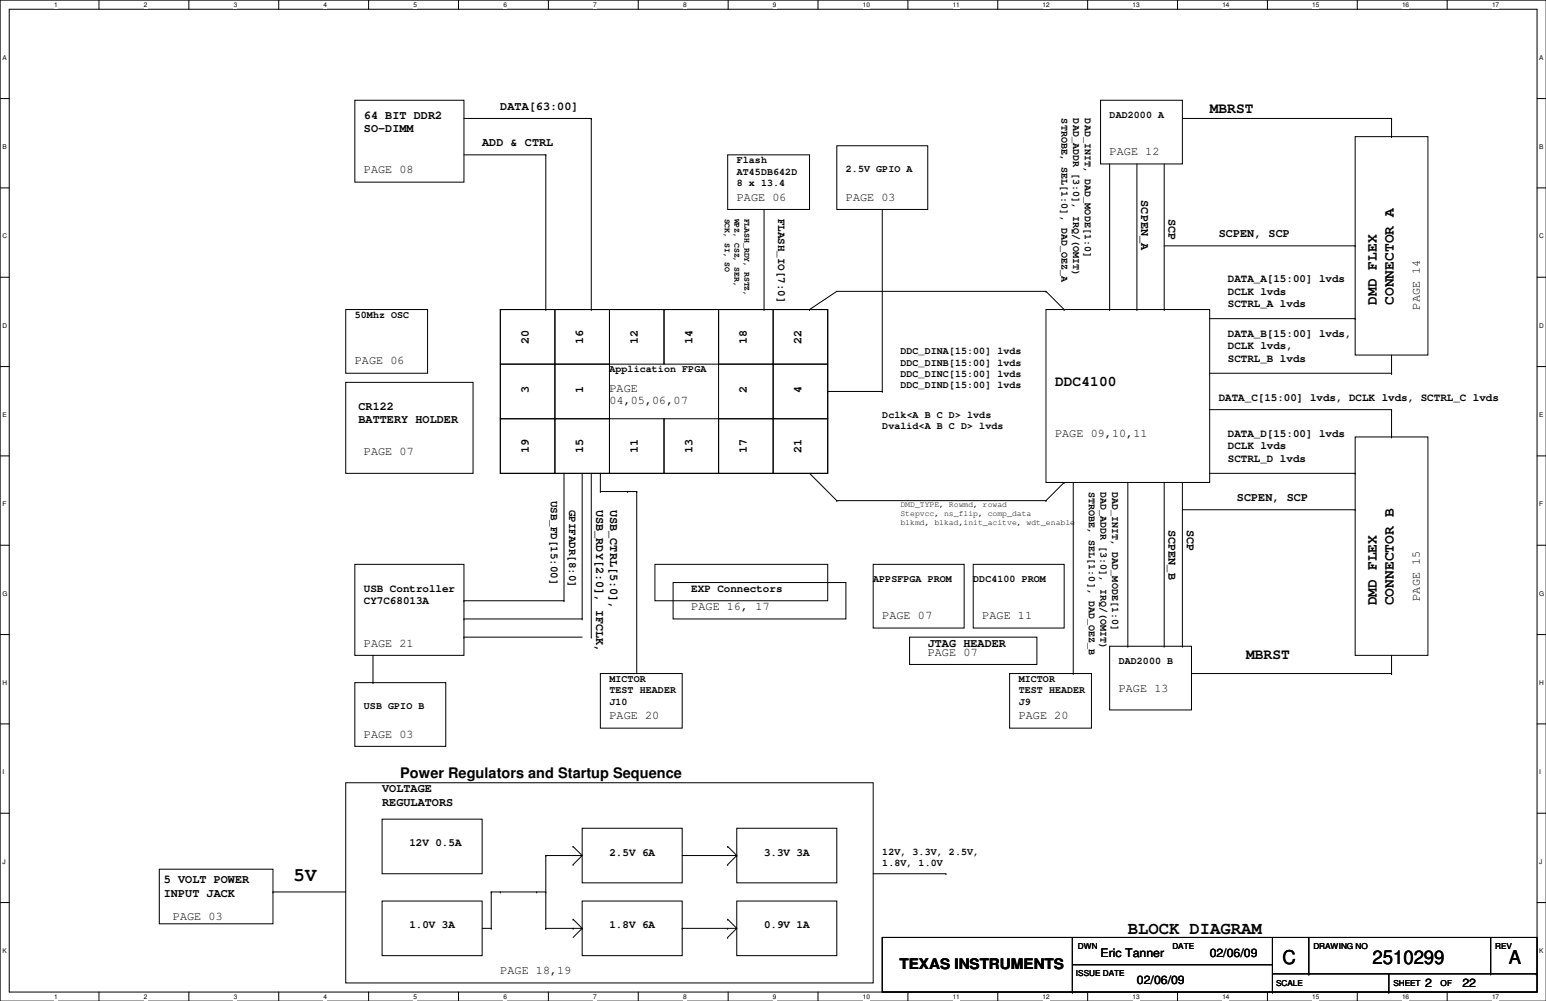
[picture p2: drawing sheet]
<svg xmlns="http://www.w3.org/2000/svg" width="432mm" height="279mm" viewBox="0 0 432 279" stroke-linecap="round" stroke-linejoin="round" font-family="sans-serif">
<path d="M0 0h431.8v279.4h-431.8zM2.6 2.6h426.7v274.3h-426.7z" fill="none" stroke="#000" stroke-width=".28"/>
<g fill="#fff">
<path d="M15.1 .3h1v2h-1z"/>
<path d="M15.1 277.2h1v1.9h-1z"/>
</g>
<path d="M27.6 0v2.6M27.6 276.9v2.5" fill="none" stroke="#000" stroke-width=".28"/>
<g fill="#fff">
<path d="M40.2 .3h.9v2h-.9z"/>
<path d="M40.2 277.2h.9v1.9h-.9z"/>
</g>
<path d="M52.7 0v2.6M52.7 276.9v2.5" fill="none" stroke="#000" stroke-width=".28"/>
<g fill="#fff">
<path d="M65.3 .3h1v2h-1z"/>
<path d="M65.3 277.2h1v1.9h-1z"/>
</g>
<path d="M77.9 0v2.6M77.9 276.9v2.5" fill="none" stroke="#000" stroke-width=".28"/>
<g fill="#fff">
<path d="M90.4 .3h1v2h-1z"/>
<path d="M90.4 277.2h1v1.9h-1z"/>
</g>
<path d="M103 0v2.6M103 276.9v2.5" fill="none" stroke="#000" stroke-width=".28"/>
<g fill="#fff">
<path d="M115.5 .3h1v2h-1z"/>
<path d="M115.5 277.2h1v1.9h-1z"/>
</g>
<path d="M128.1 0v2.6M128.1 276.9v2.5" fill="none" stroke="#000" stroke-width=".28"/>
<g fill="#fff">
<path d="M140.6 .3h1v2h-1z"/>
<path d="M140.6 277.2h1v1.9h-1z"/>
</g>
<path d="M153.2 0v2.6M153.2 276.9v2.5" fill="none" stroke="#000" stroke-width=".28"/>
<g fill="#fff">
<path d="M165.7 .3h1v2h-1z"/>
<path d="M165.7 277.2h1v1.9h-1z"/>
</g>
<path d="M178.3 0v2.6M178.3 276.9v2.5" fill="none" stroke="#000" stroke-width=".28"/>
<g fill="#fff">
<path d="M190.8 .3h1v2h-1z"/>
<path d="M190.8 277.2h1v1.9h-1z"/>
</g>
<path d="M203.4 0v2.6M203.4 276.9v2.5" fill="none" stroke="#000" stroke-width=".28"/>
<g fill="#fff">
<path d="M215.9 .3h1v2h-1z"/>
<path d="M215.9 277.2h1v1.9h-1z"/>
</g>
<path d="M228.5 0v2.6M228.5 276.9v2.5" fill="none" stroke="#000" stroke-width=".28"/>
<g fill="#fff">
<path d="M241 .3h2v2h-2z"/>
<path d="M241 277.2h2v1.9h-2z"/>
</g>
<path d="M253.6 0v2.6M253.6 276.9v2.5" fill="none" stroke="#000" stroke-width=".28"/>
<g fill="#fff">
<path d="M266.1 .3h2v2h-2z"/>
<path d="M266.1 277.2h2v1.9h-2z"/>
</g>
<path d="M278.7 0v2.6M278.7 276.9v2.5" fill="none" stroke="#000" stroke-width=".28"/>
<g fill="#fff">
<path d="M291.2 .3h2v2h-2z"/>
<path d="M291.2 277.2h2v1.9h-2z"/>
</g>
<path d="M303.8 0v2.6M303.8 276.9v2.5" fill="none" stroke="#000" stroke-width=".28"/>
<g fill="#fff">
<path d="M316.3 .3h2v2h-2z"/>
<path d="M316.3 277.2h2v1.9h-2z"/>
</g>
<path d="M328.9 0v2.6M328.9 276.9v2.5" fill="none" stroke="#000" stroke-width=".28"/>
<g fill="#fff">
<path d="M341.4 .3h2v2h-2z"/>
<path d="M341.4 277.2h2v1.9h-2z"/>
</g>
<path d="M354 0v2.6M354 276.9v2.5" fill="none" stroke="#000" stroke-width=".28"/>
<g fill="#fff">
<path d="M366.5 .3h2v2h-2z"/>
<path d="M366.5 277.2h2v1.9h-2z"/>
</g>
<path d="M379.1 0v2.6M379.1 276.9v2.5" fill="none" stroke="#000" stroke-width=".28"/>
<g fill="#fff">
<path d="M391.6 .3h2v2h-2z"/>
<path d="M391.6 277.2h2v1.9h-2z"/>
</g>
<path d="M404.2 0v2.6M404.2 276.9v2.5" fill="none" stroke="#000" stroke-width=".28"/>
<g fill="#fff">
<path d="M416.7 .3h2v2h-2z"/>
<path d="M416.7 277.2h2v1.9h-2z"/>
<path d="M.7 15h1.2v2h-1.2z"/>
<path d="M429.9 15h1.2v2h-1.2z"/>
<path d="M.7 40h1.2v2h-1.2z"/>
<path d="M429.9 40h1.2v2h-1.2z"/>
</g>
<path d="M0 27.5h2.6M429.3 27.5h2.5" fill="none" stroke="#000" stroke-width=".28"/>
<g fill="#fff">
<path d="M.7 64.9h1.2v2h-1.2z"/>
<path d="M429.9 64.9h1.3v2h-1.3z"/>
</g>
<path d="M0 52.5h2.6M429.3 52.5h2.5" fill="none" stroke="#000" stroke-width=".28"/>
<g fill="#fff">
<path d="M.7 89.8h1.2v2h-1.2z"/>
<path d="M429.9 89.8h1.3v2h-1.3z"/>
</g>
<path d="M0 77.4h2.6M429.3 77.4h2.5" fill="none" stroke="#000" stroke-width=".28"/>
<g fill="#fff">
<path d="M.7 114.8h1.2v2h-1.2z"/>
<path d="M429.9 114.8h1.2v2h-1.2z"/>
</g>
<path d="M0 102.3h2.6M429.3 102.3h2.5" fill="none" stroke="#000" stroke-width=".28"/>
<g fill="#fff">
<path d="M.7 139.7h1.1v2h-1.1z"/>
<path d="M429.9 139.7h1.1v2h-1.1z"/>
</g>
<path d="M0 127.3h2.6M429.3 127.3h2.5" fill="none" stroke="#000" stroke-width=".28"/>
<g fill="#fff">
<path d="M.7 164.6h1.4v2h-1.4z"/>
<path d="M429.9 164.6h1.4v2h-1.4z"/>
</g>
<path d="M0 152.2h2.6M429.3 152.2h2.5" fill="none" stroke="#000" stroke-width=".28"/>
<g fill="#fff">
<path d="M.7 189.6h1.2v2h-1.2z"/>
<path d="M429.9 189.6h1.3v2h-1.3z"/>
</g>
<path d="M0 177.1h2.6M429.3 177.1h2.5" fill="none" stroke="#000" stroke-width=".28"/>
<g fill="#fff">
<path d="M.7 214.5h.5v2h-.5z"/>
<path d="M429.9 214.5h.5v2h-.5z"/>
</g>
<path d="M0 202.1h2.6M429.3 202.1h2.5" fill="none" stroke="#000" stroke-width=".28"/>
<g fill="#fff">
<path d="M.7 239.4h.9v2h-.9z"/>
<path d="M429.9 239.4h.9v2h-.9z"/>
</g>
<path d="M0 227h2.6M429.3 227h2.5" fill="none" stroke="#000" stroke-width=".28"/>
<g fill="#fff">
<path d="M.7 264.4h1.2v2h-1.2z"/>
<path d="M429.9 264.4h1.2v2h-1.2z"/>
</g>
<g fill="none" stroke="#000" stroke-width=".28">
<path d="M99.1 28h30.5v22.8h-30.5zM129.6 33.1h35.5M165.1 33.1h.1M165.1 33.1v53.3M307.4 28h22.8v17.8h-22.8zM330.2 33.1h58.5M378.5 38.1h20.3v61h-20.3zM388.7 38.1h.1M388.7 33.1h.1M388.7 33.1v5M129.6 43.2h22.8M152.4 43.2h.1"/>
<path d="M152.4 43.2v43.2M203.2 43.2h22.9v15.3h-22.9zM213.4 58.5v27.9M233.7 40.7h25.4v17.8h-25.4zM246.4 58.5v50.8M309.9 45.8v40.6M317.5 45.8v40.6M325.2 45.8v40.6M325.2 68.6h53.3M378.5 68.6h.1M96.6 86.4h22.8v17.8h-22.8zM139.7 86.4h91.5v45.7h-91.5z"/>
<path d="M139.7 86.4h15.3v15.2h-15.3zM152.4 86.4h.1M155 86.4h15.2v15.2h-15.2zM165.1 86.4h.1M170.2 86.4h15.3v15.2h-15.3zM185.5 86.4h15.2v15.2h-15.2zM200.7 86.4h15.2v15.2h-15.2zM213.4 86.4h.1M215.9 86.4h15.3v15.2h-15.3zM226.1 86.4h.1M292.1 86.4h45.8v48.3h-45.8zM292.1 81.3h.1"/>
<path d="M292.1 81.3h-58.4l-7.6 5.1M292.1 81.3l5.1 5.1M297.2 86.4h.1M309.9 86.4h.1M317.5 86.4h.1M325.2 86.4h.1M337.9 88.9h40.6M378.5 88.9h.1M388.7 99.1v5.1M96.6 106.7h35.5v25.4h-35.5zM139.7 116.9h15.3v15.2h-15.3zM139.7 101.6h15.3v15.3h-15.3z"/>
<path d="M155 116.9h15.2v15.2h-15.2zM155 101.6h15.2v15.3h-15.2zM170.2 116.9h15.3v15.2h-15.3zM185.5 116.9h15.2v15.2h-15.2zM200.7 116.9h15.2v15.2h-15.2zM200.7 101.6h15.2v15.3h-15.2zM215.9 116.9h15.3v15.2h-15.3zM215.9 101.6h15.3v15.3h-15.3zM231.2 109.3h.1M231.2 109.3h15.2M246.4 109.3h.1M337.9 114.3h50.8"/>
<path d="M337.9 104.2h50.8M388.7 114.3h.1M388.7 104.2h.1M388.7 114.3v7.7M157.5 132.1v35.6M162.6 132.1v40.7M165.1 132.1v45.7M167.7 137.2h.1M167.7 132.1h.1M167.7 137.2h10.1M167.7 132.1v5.1M175.3 137.2h.1"/>
<path d="M177.8 137.2h.1M177.8 137.2v50.8M226.1 132.1l7.6 7.6M233.7 139.7h.1M233.7 139.7h58.4M292.1 139.7h.1M297.2 134.7h.1M297.2 134.7l-5.1 5M299.8 134.7v53.3M315 134.7v45.7M325.2 134.7v45.7M330.2 134.7v45.7"/>
<path d="M337.9 132.1h40.6M378.5 122h20.3v60.9h-20.3zM378.5 132.1h.1M388.7 122h.1M99.1 157.5h30.5v25.4h-30.5zM182.9 157.5h48.3v10.2h-48.3zM243.9 157.5h25.4v17.8h-25.4zM271.8 157.5h25.4v17.8h-25.4zM330.2 142.3h48.3M378.5 142.3h.1M129.6 167.7h.1M129.6 172.8h.1"/>
<path d="M129.6 177.8h.1M129.6 167.7h27.9M129.6 172.8h33M129.6 177.8h33M157.5 167.7h.1M162.6 172.8h.1M165.1 177.8h.1M188 162.6h48.3v10.2h-48.3zM254 177.8h35.6v7.7h-35.6zM99.1 190.5h25.4v17.8h-25.4zM104.2 190.5h.1M104.2 182.9v7.6"/>
<path d="M167.7 188h22.8v15.2h-22.8zM282 188h22.8v15.2h-22.8zM299.8 188h.1M309.9 180.4h22.9v17.8h-22.9zM315 180.4h.1M325.2 180.4h.1M330.2 180.4h.1M332.8 188h55.9M388.7 188h.1M388.7 182.9v5.1M96.6 218.5h147.3v55.9h-147.3zM106.7 228.6h28v15.3h-28z"/>
<path d="M152.4 238.8h.1M152.4 238.8v20.3M152.4 238.8h10.2M160.1 236.3h.1M160.1 236.3l2.5 2.5M162.6 231.2h27.9v15.2h-27.9zM162.6 238.8l-2.5 2.5M190.5 238.8h15.3M203.2 236.3h.1M203.2 236.3l2.6 2.5M205.8 231.2h27.9v15.2h-27.9zM205.8 238.8h.1"/>
<path d="M205.8 238.8l-2.6 2.5M0 251.9h2.6M44.5 242.6h31.7v15.3h-31.7zM76.2 249h.1M76.2 249h20.4M106.7 251.5h28v15.2h-28zM134.7 259.1h2.5M137.2 259.1h.1M137.2 249h.1M137.2 249h15.2M137.2 249v10.1M139.7 249h.1"/>
<path d="M149.9 249h.1M152.4 259.1h.1M152.4 249h.1M152.4 259.1h10.2M160.1 241.3h.1M160.1 256.6h.1M160.1 259.1h.1M160.1 256.6l2.5 2.5M162.6 251.5h27.9v15.2h-27.9zM162.6 259.1h.1M162.6 259.1l-2.5 2.6M190.5 259.1h.1"/>
<path d="M190.5 259.1h15.3M203.2 241.3h.1M203.2 256.6h.1M203.2 259.1h.1M203.2 256.6l2.6 2.5M205.8 251.5h27.9v15.2h-27.9zM205.8 259.1l-2.6 2.6M243.9 243.9h20.3M264.2 243.9h.1M429.3 251.9h2.5M203.2 261.7h.1M246.4 261.7h182.9v15.2h-182.9z"/>
<path d="M299.5 276.9h.1M299.5 261.7v15.2M299.5 269.3h55.9M355.4 269.3h.1M355.4 276.9h.1M355.4 261.7v15.2M355.4 271.8h73.6M365.5 271.8h.1M365.5 261.7v10.1M387.9 276.9h.1M387.9 271.8v5.1M416.3 271.8h.1"/>
<path d="M416.3 261.7v10.1M429 271.8h.1"/>
</g>
<g font-size="5.3">
<text x="82" y="245.8">5V</text>
<text x="358.2" y="269">C</text>
<text x="383.3" y="269">2510299</text>
<text x="421.4" y="269">A</text>
</g>
<text font-size="4.8" x="315" y="260.6">BLOCK DIAGRAM</text>
<g font-size="4.1">
<text x="337.9" y="31.4">MBRST</text>
<text x="384.5" y="85.1" transform="rotate(-90 384.5 85.1)">DMD FLEX</text>
<text x="389.3" y="85.1" transform="rotate(-90 389.3 85.1)">CONNECTOR A</text>
<text x="294.7" y="107.6">DDC4100</text>
<text x="384.5" y="169" transform="rotate(-90 384.5 169)">DMD FLEX</text>
<text x="389.3" y="169" transform="rotate(-90 389.3 169)">CONNECTOR B</text>
<text x="348" y="183.8">MBRST</text>
<text x="111.8" y="217.2">Power Regulators and Startup Sequence</text>
<text x="251.2" y="270.5">TEXAS INSTRUMENTS</text>
</g>
<g font-size="3.3">
<text x="101.6" y="33.2">64 BIT DDR2</text>
<text x="139.7" y="30.7">DATA[63:00]</text>
<text x="101.6" y="36.9">SO-DIMM</text>
<text x="134.7" y="40.9">ADD &amp; CTRL</text>
<text x="309.9" y="43.3">PAGE 12</text>
<text x="101.6" y="48.4">PAGE 08</text>
<text x="205.8" y="56">PAGE 06</text>
<text x="236.3" y="56">PAGE 03</text>
<text x="318.8" y="55.9" transform="rotate(90 318.8 55.9)">SCPEN_A</text>
<text x="326.4" y="61" transform="rotate(90 326.4 61)">SCP</text>
<text x="340.4" y="66.3">SCPEN, SCP</text>
<text x="396.6" y="86.4" transform="rotate(-90 396.6 86.4)">PAGE 14</text>
<text x="99.1" y="101.7">PAGE 06</text>
<text x="147.7" y="96.1" transform="rotate(-90 147.7 96.1)">20</text>
<text x="162.9" y="96.1" transform="rotate(-90 162.9 96.1)">16</text>
<text x="178.1" y="96.1" transform="rotate(-90 178.1 96.1)">12</text>
<text x="193.4" y="96.1" transform="rotate(-90 193.4 96.1)">14</text>
<text x="208.6" y="96.1" transform="rotate(-90 208.6 96.1)">18</text>
<text x="223.9" y="96.1" transform="rotate(-90 223.9 96.1)">22</text>
<text x="147.7" y="109.8" transform="rotate(-90 147.7 109.8)">3</text>
<text x="162.9" y="109.8" transform="rotate(-90 162.9 109.8)">1</text>
<text x="170.2" y="109.3">PAGE</text>
<text x="170.2" y="112.9">04,05,06,07</text>
<text x="208.6" y="109.8" transform="rotate(-90 208.6 109.8)">2</text>
<text x="223.9" y="109.8" transform="rotate(-90 223.9 109.8)">4</text>
<text x="100.1" y="114.5">CR122</text>
<text x="100.1" y="118.2">BATTERY HOLDER</text>
<text x="294.7" y="122">PAGE 09,10,11</text>
<text x="101.6" y="127.1">PAGE 07</text>
<text x="147.7" y="126.5" transform="rotate(-90 147.7 126.5)">19</text>
<text x="162.9" y="126.5" transform="rotate(-90 162.9 126.5)">15</text>
<text x="178.1" y="126.5" transform="rotate(-90 178.1 126.5)">11</text>
<text x="193.4" y="126.5" transform="rotate(-90 193.4 126.5)">13</text>
<text x="208.6" y="126.5" transform="rotate(-90 208.6 126.5)">17</text>
<text x="223.9" y="126.5" transform="rotate(-90 223.9 126.5)">21</text>
<text x="166.5" y="142.3" transform="rotate(90 166.5 142.3)">USB_RDY[2:0], IFCLK,</text>
<text x="170.4" y="142.3" transform="rotate(90 170.4 142.3)">USB_CTRL[5:0],</text>
<text x="345.5" y="139.9">SCPEN, SCP</text>
<text x="326.4" y="147.9" transform="rotate(90 326.4 147.9)">SCPEN_B</text>
<text x="331.5" y="147.9" transform="rotate(90 331.5 147.9)">SCP</text>
<text x="396.6" y="167.7" transform="rotate(-90 396.6 167.7)">PAGE 15</text>
<text x="193.1" y="170.3">PAGE 16, 17</text>
<text x="246.4" y="172.8">PAGE 07</text>
<text x="274.4" y="172.8">PAGE 11</text>
<text x="101.6" y="180.5">PAGE 21</text>
<text x="259.1" y="180.6">JTAG HEADER</text>
<text x="259.1" y="183">PAGE 07</text>
<text x="312.5" y="193.2">PAGE 13</text>
<text x="170.2" y="200.8">PAGE 20</text>
<text x="284.5" y="200.8">PAGE 20</text>
<text x="101.6" y="205.9">PAGE 03</text>
<text x="106.7" y="221.2">VOLTAGE</text>
<text x="106.7" y="224.9">REGULATORS</text>
<text x="45.8" y="246.6">5 VOLT POWER</text>
<text x="45.8" y="250.3">INPUT JACK</text>
<text x="48.3" y="256.7">PAGE 03</text>
<text x="307.4" y="267.2">Eric Tanner</text>
<text x="337.9" y="267.2">02/06/09</text>
<text x="139.7" y="271.9">PAGE 18,19</text>
<text x="317.5" y="274.8">02/06/09</text>
<text x="398.1" y="275.5">2</text>
<text x="408.5" y="275.5">22</text>
</g>
<g font-size="3">
<text x="217.4" y="61" transform="rotate(90 217.4 61)">FLASH_IO[7:0]</text>
<text x="342.9" y="78.8">DATA_A[15:00] lvds</text>
<text x="342.9" y="82.3">DCLK lvds</text>
<text x="342.9" y="85.7">SCTRL_A lvds</text>
<text x="342.9" y="94">DATA_B[15:00] lvds,</text>
<text x="342.9" y="97.5">DCLK lvds,</text>
<text x="342.9" y="101">SCTRL_B lvds</text>
<text x="340.4" y="111.8">DATA_C[15:00] lvds, DCLK lvds, SCTRL_C lvds</text>
<text x="342.9" y="122">DATA_D[15:00] lvds</text>
<text x="342.9" y="125.4">DCLK lvds</text>
<text x="342.9" y="128.9">SCTRL_D lvds</text>
<text x="153.9" y="139.7" transform="rotate(90 153.9 139.7)">USB_FD[15:00]</text>
<text x="159" y="142.3" transform="rotate(90 159 142.3)">GPIFADR[8:0]</text>
<text x="101.6" y="165.1">USB Controller</text>
<text x="193.1" y="165.1">EXP Connectors</text>
<text x="101.6" y="168.6">CY7C68013A</text>
<text x="114.3" y="236.3">12V 0.5A</text>
<text x="170.2" y="238.8">2.5V 6A</text>
<text x="213.4" y="238.8">3.3V 3A</text>
<text x="114.3" y="259.1">1.0V 3A</text>
<text x="170.2" y="259.1">1.8V 6A</text>
<text x="213.4" y="259.1">0.9V 1A</text>
</g>
<g font-size="2.8">
<text x="296.5" y="33.1" transform="rotate(90 296.5 33.1)">STROBE, SEL[1:0], DAD_OEZ_A</text>
<text x="299.7" y="33.1" transform="rotate(90 299.7 33.1)">DAD_ADDR [3:0], IRQ/(OMIT)</text>
<text x="303" y="33.1" transform="rotate(90 303 33.1)">DAD_INIT, DAD_MODE[1:0]</text>
<text x="309.9" y="32.9">DAD2000 A</text>
<text x="205.8" y="45.6">Flash</text>
<text x="205.8" y="48.7">AT45DB642D</text>
<text x="205.8" y="51.9">8 x 13.4</text>
<text x="236.3" y="48.1">2.5V GPIO A</text>
<text x="99.1" y="88.7">50Mhz OSC</text>
<text x="251.5" y="98.9">DDC_DINA[15:00] lvds</text>
<text x="170.2" y="104">Application FPGA</text>
<text x="251.5" y="102.1">DDC_DINB[15:00] lvds</text>
<text x="251.5" y="105.2">DDC_DINC[15:00] lvds</text>
<text x="251.5" y="108.4">DDC_DIND[15:00] lvds</text>
<text x="246.4" y="116.7">Dclk&lt;A B C D&gt; lvds</text>
<text x="246.4" y="119.8">Dvalid&lt;A B C D&gt; lvds</text>
<text x="304.1" y="137.2" transform="rotate(90 304.1 137.2)">STROBE, SEL[1:0], DAD_OEZ_B</text>
<text x="307.3" y="137.2" transform="rotate(90 307.3 137.2)">DAD_ADDR [3:0], IRQ/(OMIT)</text>
<text x="310.6" y="137.2" transform="rotate(90 310.6 137.2)">DAD_INIT, DAD_MODE[1:0]</text>
<text x="243.9" y="162.4">APPSFPGA PROM</text>
<text x="271.8" y="162.4">DDC4100 PROM</text>
<text x="312.5" y="185.3">DAD2000 B</text>
<text x="170.2" y="190.3">MICTOR</text>
<text x="284.5" y="190.3">MICTOR</text>
<text x="101.6" y="198">USB GPIO B</text>
<text x="170.2" y="193.5">TEST HEADER</text>
<text x="170.2" y="196.7">J10</text>
<text x="284.5" y="193.5">TEST HEADER</text>
<text x="284.5" y="196.7">J9</text>
<text x="246.4" y="238.6">12V, 3.3V, 2.5V,</text>
<text x="246.4" y="241.8">1.8V, 1.0V</text>
</g>
<g font-size="2.3">
<text x="202.5" y="61" transform="rotate(90 202.5 61)">SCK, SI, SO</text>
<text x="205.2" y="61" transform="rotate(90 205.2 61)">WPZ, CSZ, SER,</text>
<text x="207.9" y="61" transform="rotate(90 207.9 61)">FLASH_RDY, RSTZ,</text>
<text x="251.5" y="141.6">DMD_TYPE, Rowmd, rowad</text>
<text x="251.5" y="144.1">Stepvcc, ns_flip, comp_data</text>
<text x="251.5" y="146.6">blkmd, blkad,init_acitve, wdt_enable</text>
<text x="301" y="264.8">DWN</text>
<text x="327.4" y="265">DATE</text>
<text x="366.8" y="265">DRAWING NO</text>
<text x="417.6" y="264.8">REV</text>
<text x="300.5" y="272.4">ISSUE DATE</text>
<text x="356.4" y="275.2">SCALE</text>
<text x="389.2" y="275.2">SHEET</text>
<text x="402.4" y="275.2">OF</text>
</g>
<g font-size="1.8">
<text x="15.1" y="1.9">1</text>
<text x="40.2" y="1.9">2</text>
<text x="65.3" y="1.9">3</text>
<text x="90.4" y="1.9">4</text>
<text x="115.5" y="1.9">5</text>
<text x="140.6" y="1.9">6</text>
<text x="165.7" y="1.9">7</text>
<text x="190.8" y="1.9">8</text>
<text x="215.9" y="1.9">9</text>
<text x="241" y="1.9">10</text>
<text x="266.1" y="1.9">11</text>
<text x="291.2" y="1.9">12</text>
<text x="316.3" y="1.9">13</text>
<text x="341.4" y="1.9">14</text>
<text x="366.5" y="1.9">15</text>
<text x="391.6" y="1.9">16</text>
<text x="416.7" y="1.9">17</text>
<text x=".7" y="16.6">A</text>
<text x="429.9" y="16.6">A</text>
<text x=".7" y="41.6">B</text>
<text x="429.9" y="41.6">B</text>
<text x=".7" y="66.5">C</text>
<text x="429.9" y="66.5">C</text>
<text x=".7" y="91.4">D</text>
<text x="429.9" y="91.4">D</text>
<text x=".7" y="116.4">E</text>
<text x="429.9" y="116.4">E</text>
<text x=".7" y="141.3">F</text>
<text x="429.9" y="141.3">F</text>
<text x=".7" y="166.2">G</text>
<text x="429.9" y="166.2">G</text>
<text x=".7" y="191.2">H</text>
<text x="429.9" y="191.2">H</text>
<text x=".7" y="216.1">I</text>
<text x="429.9" y="216.1">I</text>
<text x=".7" y="241">J</text>
<text x="429.9" y="241">J</text>
<text x=".7" y="266">K</text>
<text x="429.9" y="266">K</text>
<text x="15.1" y="278.8">1</text>
<text x="40.2" y="278.8">2</text>
<text x="65.3" y="278.8">3</text>
<text x="90.4" y="278.8">4</text>
<text x="115.5" y="278.8">5</text>
<text x="140.6" y="278.8">6</text>
<text x="165.7" y="278.8">7</text>
<text x="190.8" y="278.8">8</text>
<text x="215.9" y="278.8">9</text>
<text x="241" y="278.8">10</text>
<text x="266.1" y="278.8">11</text>
<text x="291.2" y="278.8">12</text>
<text x="316.3" y="278.8">13</text>
<text x="341.4" y="278.8">14</text>
<text x="366.5" y="278.8">15</text>
<text x="391.6" y="278.8">16</text>
<text x="416.7" y="278.8">17</text>
</g>
</svg>
